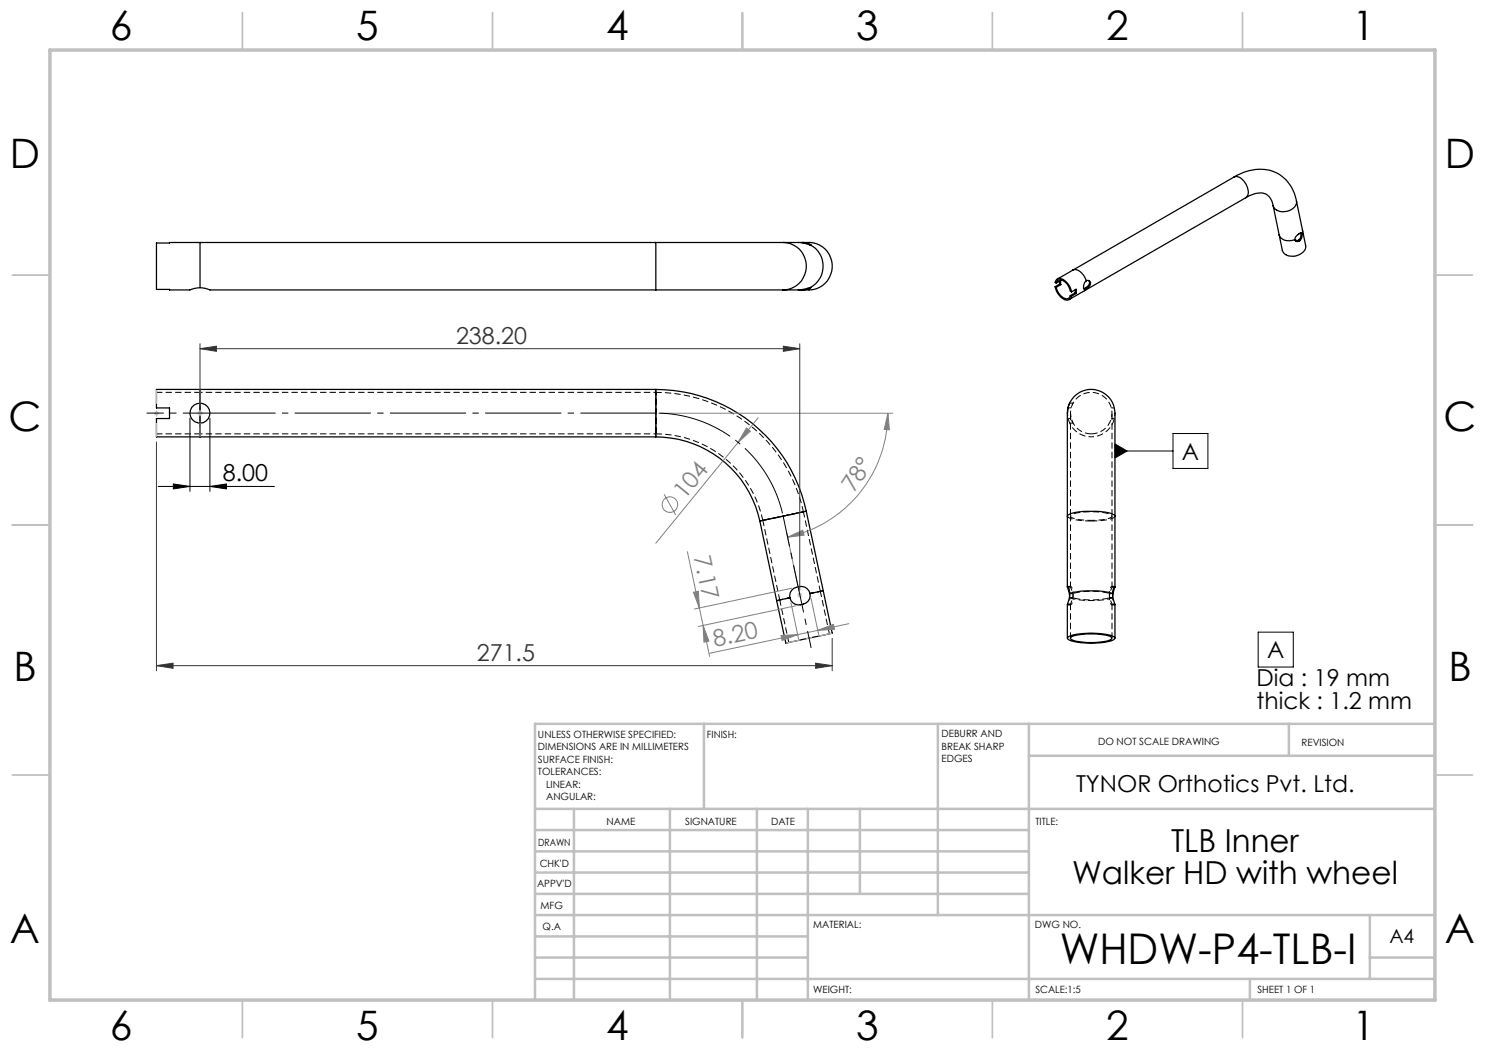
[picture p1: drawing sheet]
<svg xmlns="http://www.w3.org/2000/svg" width="297mm" height="210mm" viewBox="0 0 297 210" stroke-linecap="round" stroke-linejoin="round" font-family="sans-serif">
<g fill="none" stroke="#000" stroke-width=".2" stroke-dasharray="1.3 .6" stroke-linecap="butt">
<path d="M131.2 86.8v-8.3v8.3M213.5 82.6v.6M213.9 84.5v.1M214.2 81.6h-.6M214.2 83.7h-.6M214.4 81l.2-.4M218.2 86.8a4.1 4.1 0 0 0 3.7-6.1 4.1 4.1 0 0 0-7-.5 4.1 4.1 0 0 0 2.7 6.5l.6 .1M222.9 83.7h-.6M222.9 81.6h-.6M152.6 104.1l8.1-1.7-8.1 1.7M213.6 117.3h.5M213.7 117.4h.4"/>
<path d="M213.9 119.1l.1 .4M214 119.5v.1M214.1 117.4v-.1M214.2 117.3h-.7M214.6 119.6v-.1M218.2 104.2a8 8 0 0 1-4.7-.9v-.1M221.9 119.6v-.1M222.4 117.4v-.1M222.5 119.5v.1M222.6 119.1l-.1 .4M222.8 117.4h-.4M222.9 117.3h-.5"/>
<path d="M222.9 117.3h-.6M223 103.2v.1a8 8 0 0 1-4.8 .9M213.5 120.8h.6M213.5 120.9h.6M213.5 121h.7M214.1 120.8v.1M214.1 120.9l.1 .1M222.3 121h.6M222.4 120.8v.1M223 120.8h-.6M223 120.9h-.6"/>
</g>
<path d="M214.6 84.6l-.4-1M158 119.5l-2 .5 2-.5M162 118.7l2.1-.4-2.1 .4M214.6 118.7l-.1 1.1-.4 1M214.6 119.5l-.1-1-.4-1.1M218.2 104.1a8.1 8.1 0 0 0 4.1-.7v-.3a11.3 11.3 0 0 0-6.5-.6l-1.2 .3-.5 .3v.3a7 7 0 0 0 4.1 .7M221.9 118.7l.1 1.1 .4 1M221.9 119.5l.1-1 .4-1.1" fill="none" stroke="#000" stroke-width=".2" stroke-dasharray="1.3 .6" stroke-dashoffset=".5" stroke-linecap="butt"/>
<path d="M40 78.5h-8.7M31.3 86.8h8.7M131.2 86.8a21.9 21.9 0 0 1 21.4 17.3M152.6 104.1l3.3 15.9M155.9 120l1.9 8.5M160.7 102.4a30.2 30.2 0 0 0-29.5-23.9M164.1 118.3l-3.4-15.9M222.5 119.5a16.6 16.6 0 0 1-8.5 0M165.9 126.8l-1.8-8.5M214.1 120.9v6.7M222.4 127.6v-6.7" fill="none" stroke="#000" stroke-width=".2" stroke-dasharray="1.3 .6" stroke-dashoffset=".1" stroke-linecap="butt"/>
<path d="M131.2 78.5h-91.2M40 86.8h91.2M214 119.6l-.2 .9-.3 .4M214.2 117.3l.3 .5 .1 .9M222.4 117.3l-.4 .5-.1 .9M222.5 119.6l.2 .9 .3 .4M222.4 120.9l-.4-.4-.1-.9" fill="none" stroke="#000" stroke-width=".2" stroke-dasharray="1.3 .6" stroke-dashoffset=".8" stroke-linecap="butt"/>
<path d="M40 77.9v9.5M131.2 77.9v9.5M214.2 83.5l-.1-1.2M161.3 102.2l-9.3 2" fill="none" stroke="#000" stroke-width=".2" stroke-dasharray="1.3 .6" stroke-dashoffset=".6" stroke-linecap="butt"/>
<path d="M158 119.5l-2.6 .6M164.7 118.1l-2.7 .6M214.1 103.2v14.2M222.4 117.4v-14.2" fill="none" stroke="#000" stroke-width=".2" stroke-dasharray="1.3 .6" stroke-dashoffset=".2" stroke-linecap="butt"/>
<path d="M40 84.6v2.2v-2.2M40 80.6v-2.1v2.1" fill="none" stroke="#000" stroke-width=".2" stroke-dasharray="1.3 .6" stroke-dashoffset=".4" stroke-linecap="butt"/>
<g fill="none" stroke="#000" stroke-width=".25">
<path d="M246.8 35.4a8.7 8.7 0 0 1 9.2-.4 7.9 7.9 0 0 1 3.3 5.2M246.8 35.4a1.83 1.83 0 0 1 2.2 1.1 2.2 2.2 0 0 1 .2 3M246.8 35.4l-32.2 18.6M249.2 39.5a4.3 4.3 0 0 1 4.1-.6 3.4 3.4 0 0 1 1.3 2.3M249.2 39.5l-32.3 18.6M40 57.5l2 .5h89.2M40 48.5v9M131.2 48.5h25.4M131.2 58h25.4M131.2 48.5h-97.3v.1h-2.6v9.3l6.7 .1 2-.5M131.2 48.5v9.5M156.6 48.5h3.8l1.6 .5"/>
<path d="M156.6 48.5a4.7 4.7 0 0 1 4.7 4.7 4.7 4.7 0 0 1-4.7 4.8M160.1 58h.6M160.1 48.5h.6M160.4 48.5a5.1 5.1 0 0 1 5.4 2.4 4.8 4.8 0 0 1-4 7.1h-1.4M160.7 48.5l.9 .2 .4 .3M160.7 48.5v.1M160.7 57.9v.1M162 57.5l-2.1 .5h-3.3M162 49h.1M162 49a4.8 4.8 0 0 1 0 8.5M162 57.5h.1M162 57.5l-.4 .3-.9 .2"/>
<path d="M211 57.4a3.3 3.3 0 0 0 2.4 2.6l.6-.2 .3-.6M211 57.4l.2 .1M211.2 56.6l-.2-.1a1.04 1.04 0 0 1 .8-.8 1.04 1.04 0 0 1 1.1 .4 3.8 3.8 0 0 1 1.4 2.3M211.2 56.6a.98 .98 0 0 1 .9-.7 .98 .98 0 0 1 .9 .5l.8 1 .3 .8 .2 .2M211.2 57.5a2.69 2.69 0 0 0 2.2 2.3l.4-.2 .3-.5M211.2 56.6l1-.5v.8M211.9 56.2v.6M211.9 56.8l-.9 .6M211.9 56.8l.3 .1M212.2 56.9l-1 .6M214.1 59.1l.2 .1M214.3 58.4l.9-.6v.9"/>
<path d="M214.6 54a1.71 1.71 0 0 1 2 .9l.7 1.3M214.6 54l-3.1 1.8M215 58.6l-.9 .5M215 58.6l.2 .1M215.1 58l-.1 .6M215.2 58.7l-.9 .5M216.9 58.1l-3 1.8M217.3 56.2a1.23 1.23 0 0 0-.4 1.7l.4-.1M217.3 56.2a.6 .6 0 0 1 .8 .1 .6 .6 0 0 1-.2 .8l-.6 .7M217.3 57.8l-.4 .3M217.7 56.1a1.19 1.19 0 0 1-1 1.6M255.8 47a2.24 2.24 0 0 0 3.2 .9"/>
<path d="M259 47.9h.1M259 48a.55 .55 0 0 0 .9 .2M259.3 40.2l1.8 8.9a2.35 2.35 0 0 1-2.7 2.2 1.93 1.93 0 0 1-1.9-1.2l-1.9-8.9M259.3 40.2a2.35 2.35 0 0 1-2.8 2.2 1.89 1.89 0 0 1-1.9-1.2M259.6 48.1h-.5M259.6 48.1l.3 .1M259.9 47.9l-.3 .2M259.9 47.9l.2 .1M260.1 48l-.2 .2M260.1 46.5v.1M260.1 46.6h.1M260.1 46.7v.7l-.2 .5"/>
<path d="M260.1 46.6l.3 .2M260.1 46.7l.3 .1M260.4 46.8l-.2-.3-.4 .3-.6 .5-.2 .6M260.4 46.8h.1M260.4 46.8l-.1 .7-.2 .5M260.5 46l-.1 .8M40 77.9v2.7M131.2 77.9a30.7 30.7 0 0 1 30.1 24.4M131.2 77.9h-99.9v3.7h2.6v2.1h-2.6v3.7h99.9M131.2 77.9v9.5M40 80.6a1.99 1.99 0 0 0-2 2 1.99 1.99 0 0 0 2 2M40 80.6a1.99 1.99 0 0 1 2 2 1.99 1.99 0 0 1-2 2"/>
<path d="M40 84.6v2.8M40 80.6v4.1M131.2 87.4a21.3 21.3 0 0 1 20.8 16.8M213.5 81.9v.7M213.9 80.6l-.3 1.2M152 104.2l3.3 15.9M158 119.5l-2.7 .6M158.4 118l.4-.4 .6-.2a1.85 1.85 0 0 1 2.6 1.4 1.85 1.85 0 0 1-1.9 2.2 1.81 1.81 0 0 1-1.9-.9 1.81 1.81 0 0 1 .2-2.1zM161.3 102.3l-9.3 1.9M161.3 102.3l3.3 15.8M164.6 118.1l1.8 8.5-2.5 .6-6.7 1.4-1.9-8.5M164.6 118.1l-2.6 .6"/>
<path d="M213.5 103.2v-19.3a5.1 5.1 0 0 1 5.1-6 5.1 5.1 0 0 1 4.4 6v19.3M213.5 103.2a4 4 0 0 1 3-.9 14.2 14.2 0 0 1 6.2 .6l.3 .3M213.5 103.2v14.2M213.5 117.3a4 4 0 0 1 0 3.6v6.7M213.5 117.3v.2M213.5 117.5l.4 1.6M213.5 117.3h.1M213.5 117.5h.2M214 118.7a17.5 17.5 0 0 1 8.5 0M222.8 117.5h.2M222.9 117.3h.1M223 117.3h-.1a4 4 0 0 0 .1 3.6v6.7"/>
<path d="M223 117.5l-.5 1.6M223 117.3v.2M223 103.2v14.2M213.6 127.5a12.7 12.7 0 0 1 7-.7l2.1 .5 .3 .4a7.9 7.9 0 0 1-4.8 .9 7.9 7.9 0 0 1-4.7-.9zM214.1 127.5a6.7 6.7 0 0 1 4.1-.7 10.1 10.1 0 0 1 4 .6l.2 .2-.1 .2a9.5 9.5 0 0 1-5.3 .7l-2.1-.3-.6-.3-.2-.3z"/>
</g>
<path d="M218.2 87.4a4.7 4.7 0 0 1-4.7-4.8M223 82.6a4.7 4.7 0 0 1-4.8 4.8M214.2 121l.3-.5 .1-.9" fill="none" stroke="#000" stroke-width=".2" stroke-dasharray="1.3 .6" stroke-dashoffset=".7" stroke-linecap="butt"/>
<path d="M214.6 119.5a15.1 15.1 0 0 0 7.3 0M221.9 118.7a15.1 15.1 0 0 0-7.3 0" fill="none" stroke="#000" stroke-width=".2" stroke-dasharray="1.3 .6" stroke-dashoffset="-.2" stroke-linecap="butt"/>
<path d="M213.9 84.6h.7M214.6 80.6h-.7M214 118.7h.6M214 119.6h.6M214 119.5h.6M222.5 118.7h-.6M222.5 119.6h-.6M222.5 119.5h-.6" fill="none" stroke="#000" stroke-width=".2" stroke-dasharray="1.3 .6" stroke-dashoffset=".3" stroke-linecap="butt"/>
<path d="M214.1 82.6v20.6M222.4 103.2v-20.6" fill="none" stroke="#000" stroke-width=".2" stroke-dasharray="1.3 .6" stroke-dashoffset="-.1" stroke-linecap="butt"/>
<g fill="none" stroke="#808080" stroke-width=".2">
<path d="M132.8 98.8l2.3 4.2M149.3 85.6l.8 .6-2.5 2.3zM151.6 83.6l-20.4 25"/>
<circle cx="134" cy="100.9" r="1.55"/>
</g>
<g fill="none" stroke="#c0c0c0" stroke-width=".35">
<path d="M48.5 2.5v7.5M98.5 2.5v7.5M148.5 2.5v7.5M198.5 2.5v7.5M248.5 2.5v7.5M2.5 55h7.5M287 55h7.5M2.5 105h7.5M287 105h7.5M2.5 155h7.5M287 155h7.5M48.5 200v7.5"/>
<path d="M98.5 200v7.5M148.5 200v7.5M198.5 200v7.5M248.5 200v7.5"/>
</g>
<g fill="none" stroke="#c0c0c0" stroke-width=".5">
<path d="M140.8 144.8v17M187.6 144.8v38.2M205.8 144.8v55.2M205.8 151.2h81.2M257.8 144.8v6.4M287 144.8h-180v55.2M107 161.8h180M107 178.8h98.8M107 174.5h98.8M107 170.3h98.8M107 166h98.8M114.8 161.8v38.2"/>
<path d="M134 161.8v38.2M151.4 161.8v38.2M161.6 161.8v38.2M172 161.8v17M107 195.8h180M107 191.5h54.6M107 187.3h54.6M107 183h180M250 195.8v4.2M274 191.5h13M274 183v12.8"/>
</g>
<path d="M10 10h277v190h-277z" fill="none" stroke="#c0c0c0" stroke-width=".7"/>
<path d="M149.3 85.6l.8 .6-2.5 2.3z" fill="#808080"/>
<path d="M132.2 82.6h46.4M157.3 106.5l2.5 11.7M157.5 107.4l3-1.4 .3 1z" fill="none" stroke="#808080" stroke-width=".2"/>
<path d="M157.5 107.4l3-1.4 .3 1z" fill="#808080"/>
<path d="M177.6 82.6l.3 3.4-1.1-.1z" fill="none" stroke="#808080" stroke-width=".2"/>
<path d="M177.6 82.6l.3 3.4-1.1-.1z" fill="#808080"/>
<path d="M177.6 82.6a25.4 25.4 0 0 1-20.1 24.8M137.5 110.3l3.1 14.8M158.4 117.6l-19.5 4.2M140.6 125.1l1.2 3.1-1 .2zM140.6 125.1l1.3 6.2M159.1 121.2l-19.5 4.1" fill="none" stroke="#808080" stroke-width=".2"/>
<path d="M140.6 125.1l1.2 3.1-1 .2z" fill="#808080"/>
<path d="M138.7 118.5l1-.3 .2 3.4z" fill="none" stroke="#808080" stroke-width=".2"/>
<path d="M138.7 118.5l1-.3 .2 3.4z" fill="#808080"/>
<path d="M162.2 119.7l1.6 7.3M156.2 127.1l3.4-.2-3.2 1.2zM158.2 120.5l1.5 7.4M169.8 124.7l-27.9 6" fill="none" stroke="#808080" stroke-width=".2"/>
<path d="M156.2 127.1l3.4-.2-3.2 1.2z" fill="#808080"/>
<path d="M163.5 126.1l3.2-1.2 .2 1z" fill="none" stroke="#808080" stroke-width=".2"/>
<path d="M163.5 126.1l3.2-1.2 .2 1z" fill="#808080"/>
<path d="M31.3 88.4v45.8M31.3 133.1h135.1M163.1 132.6l3.3 .5-3.3 .6zM166.4 127.7v6.5" fill="none" stroke="#353535" stroke-width=".2"/>
<path d="M30.8 82.7h1M30.9 82.3l.7 .7M31.3 82.2v1M31.6 82.3l-.7 .7M39.5 82.6h1M39.7 82.3l.7 .7M40 82.2v.9M40.4 82.3l-.7 .7M159.5 119h.9M159.6 118.6l.7 .8M159.9 118.5v1M160.3 118.6l-.7 .8" fill="none" stroke="#c0c0c0" stroke-width=".2"/>
<path d="M40 77.9v9.5M157.2 128.6l9.3-2" fill="none" stroke="#c0c0c0" stroke-width=".2" stroke-dasharray="15.2 1.3 1.3 1.3" stroke-dashoffset="12.4" stroke-linecap="butt"/>
<path d="M31.3 78v9.4" fill="none" stroke="#c0c0c0" stroke-width=".2" stroke-dasharray="15.2 1.3 1.3 1.3" stroke-dashoffset="12.5" stroke-linecap="butt"/>
<path d="M38 82.6h4" fill="none" stroke="#c0c0c0" stroke-width=".2" stroke-dasharray="15.2 1.3 1.3 1.3" stroke-dashoffset="15.1" stroke-linecap="butt"/>
<path d="M163.1 132.6l3.3 .5-3.3 .6z" fill="#353535"/>
<path d="M31.3 133.1l3.3-.5v1.1z" fill="none" stroke="#353535" stroke-width=".2"/>
<path d="M31.3 133.1l3.3-.5v1.1z" fill="#353535"/>
<path d="M40 68.7v12.9M40 69.7h119.9M156.7 69.2l3.2 .5-3.2 .6zM159.9 68.7v49.3" fill="none" stroke="#353535" stroke-width=".2"/>
<path d="M156.7 69.2l3.2 .5-3.2 .6z" fill="#353535"/>
<path d="M40 69.7l3.3-.5v1.1z" fill="none" stroke="#353535" stroke-width=".2"/>
<path d="M40 69.7l3.3-.5v1.1z" fill="#353535"/>
<path d="M31.6 97.3h23.3M34.7 96.8l3.3 .5-3.3 .5zM38 83.6v14.7M42 97.3l3.3-.5v1zM42 83.6v14.7M223 88.8l2.4 1.4-2.4 1.4zM223 90.2h11.6M234.6 86.7h7v7h-7zM251.6 126.4h7.1v7h-7.1z" fill="none" stroke="#000" stroke-width=".2"/>
<path d="M34.7 96.8l3.3 .5-3.3 .5zM42 97.3l3.3-.5v1zM223 88.8l2.4 1.4-2.4 1.4z" fill="#000"/>
<path d="M156.6 103.2a26 26 0 0 0-25.4-20.6" fill="none" stroke="#000" stroke-width=".2" stroke-dasharray="15.2 1.3 1.3 1.3" stroke-dashoffset="-.6" stroke-linecap="butt"/>
<path d="M40 82.6h91.2" fill="none" stroke="#000" stroke-width=".2" stroke-dasharray="15.2 1.3 1.3 1.3" stroke-dashoffset=".1" stroke-linecap="butt"/>
<path d="M156.6 103.2l3.4 15.9" fill="none" stroke="#000" stroke-width=".2" stroke-dasharray="15.2 1.3 1.3 1.3" stroke-dashoffset="9" stroke-linecap="butt"/>
<path d="M40 82.6h-10.7M160 119.1l2.2 10.5" fill="none" stroke="#000" stroke-width=".2" stroke-dasharray="15.2 1.3 1.3 1.3" stroke-dashoffset="11.8" stroke-linecap="butt"/>
<text font-size="8.5" x="211.9" y="192.7">WHDW-P4-TLB-I</text>
<g font-size="8.1">
<text x="22" y="8">6</text>
<text x="71.2" y="8">5</text>
<text x="121.2" y="8">4</text>
<text x="171.2" y="8">3</text>
<text x="221.2" y="8">2</text>
<text x="270.5" y="8">1</text>
<text x="2" y="33.6">D</text>
<text x="289" y="33.6">D</text>
<text x="1.7" y="86.1">C</text>
<text x="288.7" y="86.1">C</text>
<text x="2.7" y="136.1">B</text>
<text x="289.7" y="136.1">B</text>
<text x="2" y="188.6">A</text>
<text x="289" y="188.6">A</text>
<text x="22" y="208">6</text>
<text x="71.2" y="208">5</text>
<text x="121.2" y="208">4</text>
<text x="171.2" y="208">3</text>
<text x="221.2" y="208">2</text>
<text x="270.5" y="208">1</text>
</g>
<g font-size="6.3">
<text x="234.2" y="170.5">TLB Inner</text>
<text x="214.4" y="176.8">Walker HD with wheel</text>
</g>
<g font-size="4.7" fill="#353535">
<text x="91.2" y="68.7">238.20</text>
<text x="95.4" y="132.1">271.5</text>
</g>
<g font-size="4.7">
<text x="236.4" y="91.9">A</text>
<text x="44.6" y="96.3">8.00</text>
<text x="253.4" y="131.7">A</text>
<text x="251.3" y="137.3">Dia : 19 mm</text>
<text x="251.3" y="141.8">thick : 1.2 mm</text>
<text x="215.2" y="158.3">TYNOR Orthotics Pvt. Ltd.</text>
</g>
<g font-size="4.7" fill="#808080">
<text x="136.9" y="100" transform="rotate(-51 136.9 100)">104</text>
<text x="170.9" y="98.7" transform="rotate(-57 170.9 98.7)">78°</text>
<text x="138.7" y="111.4" transform="rotate(78 138.7 111.4)">7.17</text>
<text x="143" y="129.4" transform="rotate(-12 143 129.4)">8.20</text>
</g>
<text font-size="3.9" x="277.9" y="188.5">A4</text>
<g font-size="2">
<text x="107.6" y="147.6">UNLESS OTHERWISE SPECIFIED:</text>
<text x="141.4" y="147.6">FINISH:</text>
<text x="188.3" y="147.5">DEBURR AND</text>
<text x="188.3" y="150">BREAK SHARP</text>
<text x="219.6" y="149">DO NOT SCALE DRAWING</text>
<text x="260.3" y="149.2">REVISION</text>
<text x="107.6" y="150.1">DIMENSIONS ARE IN MILLIMETERS</text>
<text x="107.6" y="152.6">SURFACE FINISH:</text>
<text x="107.6" y="155.1">TOLERANCES:</text>
<text x="188.3" y="152.5">EDGES</text>
<text x="109.2" y="157.6">LINEAR:</text>
<text x="109.2" y="160.1">ANGULAR:</text>
<text x="121.3" y="165">NAME</text>
<text x="137" y="164.9">SIGNATURE</text>
<text x="154.2" y="164.9">DATE</text>
<text x="207.1" y="164.9">TITLE:</text>
<text x="107.6" y="169.1">DRAWN</text>
<text x="107.9" y="173.3">CHK'D</text>
<text x="107.4" y="177.4">APPV'D</text>
<text x="108.1" y="181.8">MFG</text>
<text x="108.5" y="186">Q.A</text>
<text x="162.6" y="185.5">MATERIAL:</text>
<text x="207" y="185.5">DWG NO.</text>
<text x="162.6" y="198.5">WEIGHT:</text>
<text x="207.1" y="198.6">SCALE:1:5</text>
<text x="251.5" y="198.6">SHEET 1 OF 1</text>
</g>
</svg>
